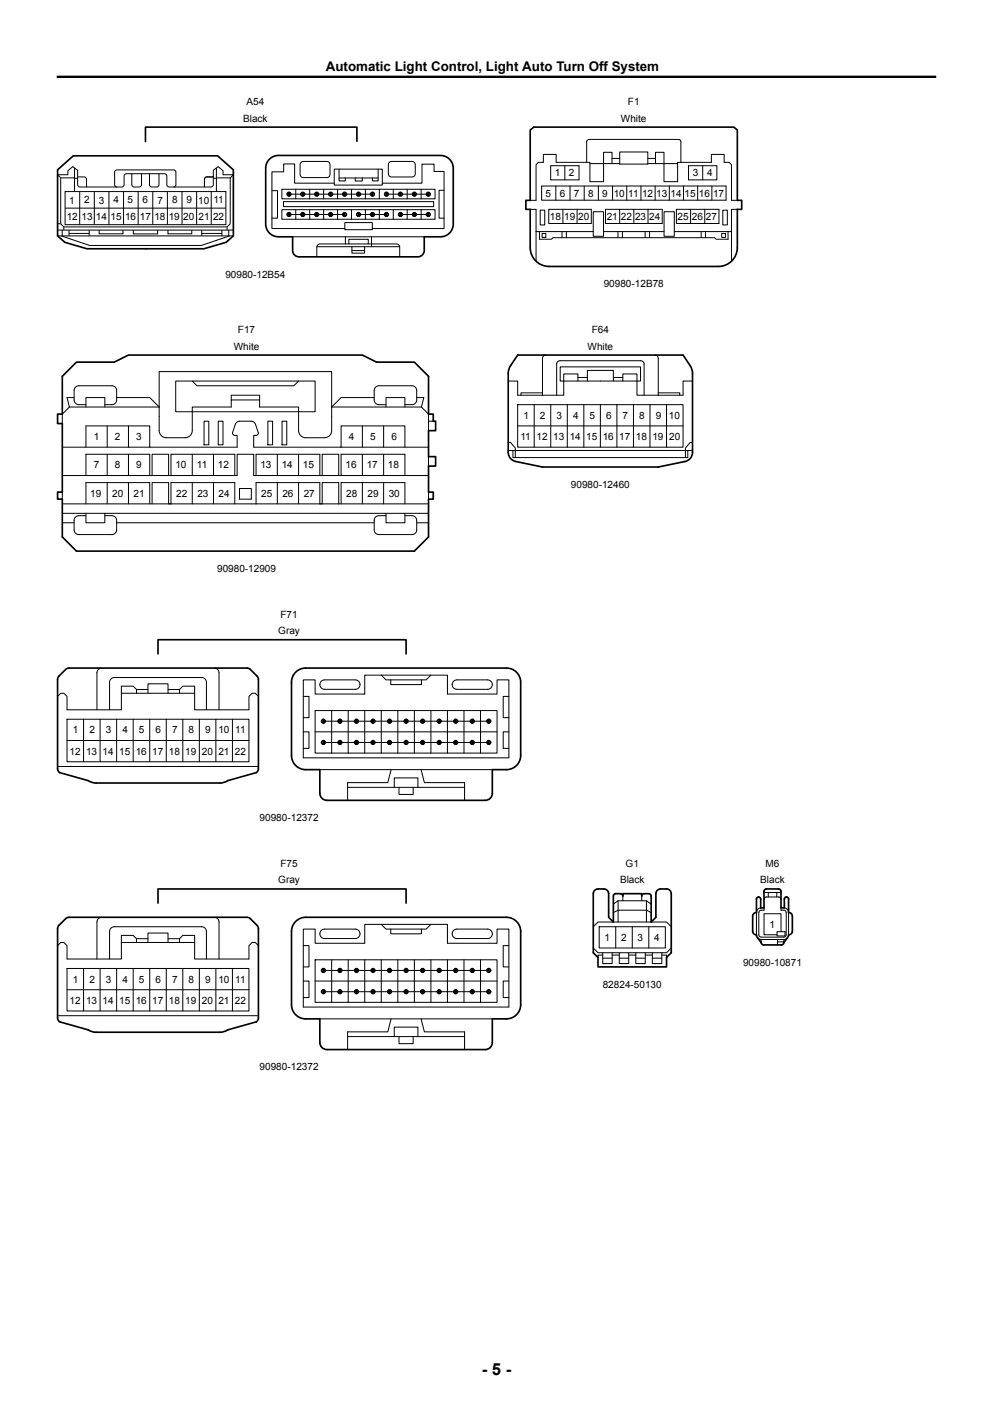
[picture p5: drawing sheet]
<svg xmlns="http://www.w3.org/2000/svg" width="210mm" height="297mm" viewBox="0 0 210 297" stroke-linecap="round" stroke-linejoin="round" font-family="sans-serif">
<g fill="none" stroke="#000" stroke-width=".21">
<path d="M12.8 37.6l-.6-.6h2.2v-.9l1-.9 1 .8v3.1l.3 .4 .2 .1 9.1-.1 .2-.4 .1-2.1 .4-.3 8.3 .1 .3 .4 .1 2.1 .4 .3h8.8l.4-.3 .1-.2v-3.1l1-.8 1.1 .9v.9h2.2l-.7 .6M12.8 37.6h3M12.8 37.6v9.7M15.8 35.5v5M15.8 37.7h.6M16.4 37.4h1.4l.4 .3 .1 1.9M24.7 39.6l-.2-.1-.3-.4v-2.7l.1-.2 .4-.3 12.3 .1 .2 .4v2.7l-.1 .2-.4 .3M27.9 36.7v2.4l.2 .4 .3 .1h1l.5-.3v-2.6M31.6 36.7v2.4l.3 .4 .2 .1h1l.5-.3v-2.6M45.1 37.4h-1.4l-.4 .3-.1 1.9M45.1 37.7h.7M45.8 37.6h2.9"/>
<path d="M45.8 35.5v5M48.7 37.6v9.7l-.7 .7M63.7 34.3l.4-.2h5a.67 .67 0 0 1 .7 .7v2.1a.67 .67 0 0 1-.7 .7h-5a.67 .67 0 0 1-.6-.7v-2.1zM70.7 35.8h10.2v3.4h-10.2zM70.7 38.7h-8.4v-4h-2.3v1.6h-2.5v12h15.4M71.7 35.8v2.5h1.3v-.7M71.7 37.6h8.3M75.1 37.6v.7h1.5v-.7M80 35.8v2.5h-1.2v-.7M80.9 38.7h8.3v-4h2.6v1.6h2.1v12h-15.2M82.3 34.3l.5-.2h4.3a.67 .67 0 0 1 .7 .7v2a.68 .68 0 0 1-.7 .6h-4.3a.67 .67 0 0 1-.7-.6v-2zM114.5 39.4h39v3h-39z"/>
<path d="M116.5 35.1h6v3h-6zM117.5 39.4v3M119.5 35.1v3M120.5 39.4v3M123.5 39.4v3M124.1 34.3v-4.3v-.3l.5-.2h18.9l.4 .2 .1 .3v4.3M124.8 34.6h6.3M126.5 39.4v3M129.4 34.6v-2.4h-1.8v6.2h-2.8v-4.1h-7.2v-1.6h-2.7v1.6h-1.1l-.4 .6v7.5h-1.3M129.4 33.5h1.7M129.5 39.4v3M131.1 32.1h5.9v2.6h-5.9z"/>
<path d="M132.5 39.4v3M135.5 39.4v3M137 34.6h6.3M137 33.5h1.6M138.5 39.4v3M141.5 39.4v3M144 34.3h-.7v4.1h-2.9v-6.2h-1.8v2.4M144 34.3h6.4v-1.6h2.7v1.6h1.1l.5 .6v7.5h1.2M144.5 39.4v3M145.6 35.1h6v3h-6zM147.5 39.4v3M148.6 35.1v3"/>
<path d="M150.5 39.4v3M12.2 48.7h37.2M12.2 49.9h37.2M12.2 47.3h.6M12.8 47.3l.7 .7M13 49.9l5.9 2h23.7l6-2M13.2 48.7v1.2M13.5 48h34.5M13.5 48v.7M13.8 40.5h34v7h-34zM13.8 44h34M14.6 48.7v1.2"/>
<path d="M14.6 49.4h4.3M16.9 40.5v7M18.9 48.7v1.2M19.9 40.5v7M21 48.7v.8h5v-.8M23 40.5v7M26.1 40.5v7M28.2 48.7v.8h5.1v-.8M29.2 40.5v7M32.3 40.5v7M35.4 40.5v7M35.5 48.7v.8h5.1v-.8"/>
<path d="M38.5 40.5v7M41.6 40.5v7M42.7 49.4h4.2M42.7 48.7v1.2M44.7 40.5v7M46.9 48.7v1.2M48 48v.7M48.4 48.7v1.2M57.5 40.3h1.2v5.8h-1.2M59.6 40h32.4v2.1h-32.4zM59.6 44.4h32.4v2h-32.4zM59.9 42.7h31.8v1h-31.8z"/>
<path d="M61 41.4v-.6h.2v.6M61 45.7v-.6h.2v.6M61.1 45.4h11.8M61.1 41.1h17.7M61.9 50.1h27.8M62.6 40v2.1M62.6 44.4v2M63.9 41.4v-.6h.2v.6M63.9 45.7v-.6h.2v.6M65.5 40v2.1M65.5 44.4v2M66.9 41.4v-.6h.2v.6"/>
<path d="M66.9 45.7v-.6h.2v.6M67 54.3v-2a.68 .68 0 0 1 .7-.7h16.2a.68 .68 0 0 1 .6 .7v2M67 52.2h17.5M68.4 40v2.1M68.4 44.4v2M69.8 41.4v-.6h.2v.6M69.8 45.7v-.6h.2v.6M71.4 40v2.1M71.4 44.4v2M72.8 41.4v-.6h.2v.6M72.8 45.7v-.6h.2v.6M72.9 47.1h5.8v1.5h-5.8z"/>
<path d="M73 50.1v1.5M73.8 51.6v-1h4.1v1M74.3 40v2.1M74.3 44.4v2M74.4 52.2v1.4h2.7v-1.4M74.4 53h2.7M75.7 41.4v-.6h.2v.6M75.7 45.7v-.6h.2v.6M75.8 45.4h5.9M77.3 40v2.1M77.3 44.4v2M78.6 50.1v2.1"/>
<path d="M78.7 41.4v-.6h.2v.6M78.7 45.7v-.6h.2v.6M80.2 40v2.1M80.2 44.4v2M81.6 41.4v-.6h.2v.6M81.6 45.7v-.6h.2v.6M81.7 41.1h8.9M83.2 40v2.1M83.2 44.4v2M84.6 41.4v-.6h.2v.6M84.6 45.7v-.6h.2v.6M84.7 45.4h5.9"/>
<path d="M86.1 40v2.1M86.1 44.4v2M87.5 41.4v-.6h.2v.6M87.5 45.7v-.6h.2v.6M89.1 40v2.1M89.1 44.4v2M90.5 41.4v-.6h.2v.6M90.5 45.7v-.6h.2v.6M93.9 40.3h-1.1v5.8h1.1M112.1 44.3h1.3v11M113.4 49h12.1M114.1 49v1.6h2.5l.3-.3h2.9"/>
<path d="M114.2 44.5h1v3.1h-1zM114.6 49.4h.8v.8h-.8zM116 44.3h9v3h-9zM118.9 49v1.3M119 44.3v3M119.8 49v1.3M122 44.3v3M125.5 44.8h2.1v5.2h-2.1zM127.6 49h12.8M128 44.3h12v3h-12zM130.7 49v1.3M131 44.3v3"/>
<path d="M131.6 49v1.3M134 44.3v3M136.4 49v1.3M137 44.3v3M137.4 49v1.3M140.4 44.8h2.2v5.2h-2.2zM142.6 49h12.1M143 44.3h9v3h-9zM146 44.3v3M148.3 49v1.3M149 44.3v3M149.2 49v1.3"/>
<path d="M152.6 49.4h.8v.8h-.8zM152.9 44.5h.9v3.1h-.9zM154 49v1.6h-2.6l-.3-.3h-31.3M155.9 44.3h-1.2v11M115.4 75.1a.7 .7 0 0 0-.7 .7v7.8M122.2 79.9h2M129.7 79.9h2M138.5 75.1a.7 .7 0 0 1 .7 .7v7.8M13.2 94.6h18.5M14.7 86.1l-1.5 1.5v2M15.7 84.1h-1.5l.5 2M18.2 85.6h-1.5a1 1 0 0 1-1-1v-2a1 1 0 0 1 1-1h7a1 1 0 0 1 1 1v2a1 1 0 0 1-1 1h-1.5"/>
<path d="M18.2 94.6v-4.5h13.5v4.5h18.5v-2.5l-.8-.1-.2-.4 .6-1.8a.98 .98 0 0 1 .9-.7h2.4a.98 .98 0 0 1 .9 .7l.6 1.8-.2 .4-.7 .1v2.5h36.9M18.2 86.1v-2h4v2M22.7 90.1v4.5M22.7 96.1v4.5M24.7 84.1h7l2 2h-19M27.2 90.1v4.5M27.2 96.1v4.5M40.7 87.1v4a1.5 1.5 0 0 1-1.5 1.5h-4a1.5 1.5 0 0 1-1.5-1.5v-12.5h36.4v12.5a1.5 1.5 0 0 1-1.5 1.5h-4a1.5 1.5 0 0 1-1.5-1.5v-4M40.7 80.6l1 1h20.4l1-1M40.7 87.1h-3.5v-6.5h29.4v6.5h-3.5M40.7 87.1v-1h8.2v-1.5h6v1.5h8.2v1M40.7 96.1v4.5"/>
<path d="M40.7 87.1h22.4M43.2 89.1h1v5h-1zM45.2 96.1v4.5M46.2 89.1h1v5h-1zM48.9 84.6v-1h6v1M56.6 89.1h1v5h-1zM58.6 96.1v4.5M59.6 89.1h1v5h-1zM63.1 96.1v4.5M72.1 94.6v-4.5h13.5v4.5M76.6 90.1v4.5M76.6 96.1v4.5"/>
<path d="M79.1 84.1h-7l-2 2h19M81.1 90.1v4.5M81.1 96.1v4.5M81.6 85.6h-1.5a1 1 0 0 1-1-1v-2a1 1 0 0 1 1-1h7a1 1 0 0 1 1 1v2a1 1 0 0 1-1 1h-1.5M81.6 86.1v-2h4v2M88.1 84.1h1.5l-.5 2M89.1 86.1l1.5 1.5v3.5M90.6 96.6v2M90.6 89.1h1M107.5 80.6h2v3h5.2M107.5 93.6h.5l1 1.2v2M107.5 95.3h39"/>
<path d="M108.5 95.3v1.5h37v-1.5M109.5 85.6h35v9h-35zM109.5 90.1h35M113 85.6v9M114.7 83.1h-4.5v.5M116.5 85.6v9M117.7 83.6v-6.6a.7 .7 0 0 1 .7-.7h17.1a.7 .7 0 0 1 .7 .7v6.6M119.2 80.6v-1.5h3v1.5M119.2 80.6h-.7v-3h17v3h-.8M119.2 80.6v3h-4.5M119.2 80.6h15.5M120 85.6v9"/>
<path d="M123.5 85.6v9M124.2 80.6v-2.2h5.5v2.2M127 85.6v9M130.5 85.6v9M131.7 80.6v-1.5h3v1.5M134 85.6v9M134.7 80.6v3h4.5M137.5 85.6v9M139.2 83.1h4.6v.5M141 85.6v9M146.5 80.6h-2v3h-5.3M146.5 93.6h-.5l-1 1.2v2"/>
<path d="M13.2 100.6h37v-4.5h3.5v4.5h36.9M13.2 104.1v1.5M13.2 106.6h77.4M13.2 108.6h77.4M13.2 110.6h2.5M18.2 109.1h-1.5a1 1 0 0 0-1 1v2a1 1 0 0 0 1 1h7a1 1 0 0 0 1-1v-2a1 1 0 0 0-1-1h-1.5M18.2 108.6v2h4v-2M18.2 100.6v-4.5h13.5v4.5M18.2 106.6v-4.5h13.5v4.5M22.7 102.1v4.5M24.7 110.6h54.4M27.2 102.1v4.5"/>
<path d="M32.2 100.6v-4.5h3.5v4.5M32.2 106.6v-4.5h3.5v4.5M36.2 100.6v-4.5h13.5v4.5M36.2 106.6v-4.5h13.5v4.5M40.7 102.1v4.5M45.2 102.1v4.5M50.7 103.3h2.5v2.3h-2.5zM54.1 100.6v-4.5h13.5v4.5M54.1 106.6v-4.5h13.5v4.5M58.6 102.1v4.5M63.1 102.1v4.5M68.1 100.6v-4.5h3.5v4.5"/>
<path d="M68.1 106.6v-4.5h3.5v4.5M72.1 100.6v-4.5h13.5v4.5M72.1 106.6v-4.5h13.5v4.5M76.6 102.1v4.5M81.1 102.1v4.5M81.6 109.1h-1.5a1 1 0 0 0-1 1v2a1 1 0 0 0 1 1h7a1 1 0 0 0 1-1v-2a1 1 0 0 0-1-1h-1.5M81.6 108.6v2h4v-2M88.1 110.6h2.5M90.6 104.1v1.5M12.2 147.3l.6-.6h.7l.7 .6v2.8h11.5v-3.4h15.5v3.4h11.5v-2.8l.6-.6h.7l.6 .6M14.2 152.1h38.5v9h-38.5zM14.2 156.6h38.5"/>
<path d="M17.7 152.1v9M21.2 152.1v9M21.5 141.3a1 1 0 0 0-1 1v7.8M23.2 150.1v-5.8a1 1 0 0 1 1-1h18.5a1 1 0 0 1 1 1v5.8M24.7 152.1v9M28.2 152.1v9M28.9 146.7v-.8l-.7-.7h-2.5v1.5M28.9 145.9h2.4M31.3 146.7v-2h4.2v2M31.7 152.1v9M35.2 152.1v9M35.5 145.9h2.5"/>
<path d="M38 146.7v-.8l.7-.7h2.5v1.5M38.7 152.1v9M42.2 152.1v9M45.3 141.3a1 1 0 0 1 1 1v7.8M45.7 152.1v9M49.2 152.1v9M64.1 143.8h2.5v3h10.5v-4h17.5v4h10.5v-3h2.5v16.5h-43.5zM64.1 147.3h1.2v4.5h-1.2M64.1 154.8h1.2v3.5h-1.2M66.6 150.3h38.5v9h-38.5zM66.6 154.8h38.5M67.9 144.1l.7-.3h6.5a1 1 0 0 1 1 1 1 1 0 0 1-1 1h-6.5a1 1 0 0 1-.9-.6 1 1 0 0 1 .2-1.1z"/>
<path d="M68.3 152.9v-.7h.2v.7M68.3 157.4v-.7h.2v.7M68.4 152.6h35M68.4 157.1h35M70.1 150.3v9M71.8 152.9v-.7h.2v.7M71.8 157.4v-.7h.2v.7M73.6 150.3v9M75.3 152.9v-.7h.2v.7M75.3 157.4v-.7h.2v.7M77.1 150.3v9M78.8 152.9v-.7h.2v.7"/>
<path d="M78.8 157.4v-.7h.2v.7M80.6 142.8l1 1h8.5l1-1M80.6 150.3v9M82.3 152.9v-.7h.2v.7M82.3 157.4v-.7h.2v.7M82.6 143.8v1h6.5v-1M84.1 150.3v9M85.8 152.9v-.7h.2v.7M85.8 157.4v-.7h.2v.7M87.6 150.3v9M89.3 152.9v-.7h.2v.7M89.3 157.4v-.7h.2v.7"/>
<path d="M91.1 150.3v9M92.8 152.9v-.7h.2v.7M92.8 157.4v-.7h.2v.7M94.6 150.3v9M95.9 144.1l.7-.3h6.5a1 1 0 0 1 1 1 1 1 0 0 1-1 1h-6.5a1 1 0 0 1-.9-.6 1 1 0 0 1 .2-1.1zM96.3 152.9v-.7h.2v.7M96.3 157.4v-.7h.2v.7M98.1 150.3v9M99.8 152.9v-.7h.2v.7M99.8 157.4v-.7h.2v.7M100.3 157.1a.45 .45 0 0 1-.6 .4 .45 .45 0 0 1-.2-.7 .45 .45 0 0 1 .8 0v.3M100.3 152.6a.45 .45 0 0 0-.6-.5 .45 .45 0 0 0-.2 .8 .45 .45 0 0 0 .8-.1v-.2"/>
<path d="M101.6 150.3v9M103.3 152.9v-.7h.2v.7M103.3 157.4v-.7h.2v.7M107.6 147.3h-1.2v4.5h1.2M107.6 154.8h-1.2v3.5h1.2M12.2 162.1h42.4M67.6 162.8h36.5M73.5 166.6h24.7M82.7 162.8l-.7 2.8h-8.5v3.7M83.4 166.6v-2h5v2M84.4 166.6v1.5h3v-1.5M89.1 162.8l.7 2.8h8.4v3.7"/>
<path d="M21.5 194a1 1 0 0 0-1 1v7.9M28.9 199.4v-.8l-.7-.7h-2.5v1.5M28.9 198.6h2.4M31.3 199.4v-2h4.2v2M35.5 198.6h2.5M38 199.4v-.8l.7-.7h2.5v1.5M45.3 194a1 1 0 0 1 1 1v7.9M64.1 196.5h2.5v3h10.5v-4h17.5v4h10.5v-3h2.5v16.5h-43.5zM67.9 196.8l.7-.3h6.5a1 1 0 0 1 1 1 1 1 0 0 1-1 1h-6.5a1 1 0 0 1-.9-.6 1 1 0 0 1 .2-1.1zM80.6 195.5l1 1h8.5l1-1M82.6 196.5v1h6.5v-1M95.9 196.8l.7-.3h6.5a1 1 0 0 1 1 1 1 1 0 0 1-1 1h-6.5a1 1 0 0 1-.9-.6 1 1 0 0 1 .2-1.1z"/>
<path d="M125.5 196l1-1h14.5l1 1M126.7 196h14v4.5h-14zM129.7 191.2l1-.7h6l1 .7M129.7 193l1-.5h6l1 .5M130.2 196v4.5M130.7 190.5v4.5M131.7 189.5v1M133.7 196v4.5M135.7 189.5v1M136.7 190.5v4.5M137.2 196v4.5M160.3 198.4l.7 .3"/>
<path d="M160.9 192a.99 .99 0 0 0-.9 1v4.7M161 198.7h4.8M161 198.7v.7M161.6 192v.5l-.9 .1-.2 .4v5l.5 .2h4.8l.4-.2 .1-.3v-4.7l-.3-.4-.8-.1v-.5M161.6 188.8h3.6M162.5 188.8v.9M164.3 188.8v.9M164.3 197.1h1.7v.9h-1.7zM164.4 198.7v1.2M164.4 199.2h1.4M165.2 190.2l-.3-.4-.2-.1h-2.6l-.5 .3v.2M165.2 197.1v-3.8h-3.6v4.4h2.7"/>
<path d="M165.8 198.7v.7M165.9 192a.99 .99 0 0 1 .9 1v4.7M166.5 198.4l-.7 .3M12.2 200l.6-.6h.7l.7 .6v2.9h11.5v-3.5h15.5v3.5h11.5v-2.9l.6-.6h.7l.6 .6M12.2 214.9h42.4M14.2 204.9h38.5v9h-38.5zM14.2 209.4h38.5M17.7 204.9v9M21.2 204.9v9M23.2 202.9v-5.9a1 1 0 0 1 1-1h18.5a1 1 0 0 1 1 1v5.9M24.7 204.9v9M28.2 204.9v9"/>
<path d="M31.7 204.9v9M35.2 204.9v9M38.7 204.9v9M42.2 204.9v9M45.7 204.9v9M49.2 204.9v9M64.1 200h1.2v4.5h-1.2M64.1 207.5h1.2v3.5h-1.2M66.6 203h38.5v9h-38.5zM66.6 207.5h38.5M67.6 215.5h36.5M68.3 205.6v-.6h.2v.6"/>
<path d="M68.3 210.1v-.6h.2v.6M68.4 205.3h35M68.4 209.8h35M70.1 203v9M71.8 205.6v-.6h.2v.6M71.8 210.1v-.6h.2v.6M73.5 219.3h24.7M73.6 203v9M75.3 205.6v-.6h.2v.6M75.3 210.1v-.6h.2v.6M77.1 203v9M78.8 205.6v-.6h.2v.6"/>
<path d="M78.8 210.1v-.6h.2v.6M80.6 203v9M82.3 205.6v-.6h.2v.6M82.3 210.1v-.6h.2v.6M82.7 215.5l-.7 2.8h-8.5v3.7M83.4 219.3v-2h5v2M84.1 203v9M84.4 219.3v1.5h3v-1.5M85.8 205.6v-.6h.2v.6M85.8 210.1v-.6h.2v.6M87.6 203v9M89.1 215.5l.7 2.8h8.4v3.7"/>
<path d="M89.3 205.6v-.6h.2v.6M89.3 210.1v-.6h.2v.6M91.1 203v9M92.8 205.6v-.6h.2v.6M92.8 210.1v-.6h.2v.6M94.6 203v9M96.3 205.6v-.6h.2v.6M96.3 210.1v-.6h.2v.6M98.1 203v9M99.8 205.6v-.6h.2v.6M99.8 210.1v-.6h.2v.6M100.3 209.8a.45 .45 0 0 1-.6 .4 .45 .45 0 0 1-.2-.7 .45 .45 0 0 1 .8 .1v.2"/>
<path d="M100.3 205.3a.45 .45 0 0 0-.6-.4 .45 .45 0 0 0-.2 .7 .45 .45 0 0 0 .8-.1v-.2M101.6 203v9M103.3 205.6v-.6h.2v.6M103.3 210.1v-.6h.2v.6M107.6 200h-1.2v4.5h1.2M107.6 207.5h-1.2v3.5h1.2M125.5 200.5l1 1h14.5l1-1M127.5 202h-1v.5M127.5 201.5v2.3h2v-2.3M127.5 202.7h2M129.5 202h1.5M131 201.5v2.3h2v-2.3"/>
<path d="M131 202.7h2M133 202h1.5M134.5 201.5v2.3h2v-2.3M134.5 202.7h2M136.5 202h1.5M138 201.5v2.3h2v-2.3M138 202.7h2M140 202h1v.5"/>
<circle cx="61.1" cy="45.4" r=".45"/>
<circle cx="61.1" cy="41.1" r=".45"/>
<circle cx="61.1" cy="41.1" r=".35"/>
<circle cx="61.1" cy="45.4" r=".35"/>
<circle cx="64" cy="45.4" r=".45"/>
<circle cx="64" cy="41.1" r=".45"/>
<circle cx="64" cy="45.4" r=".35"/>
<circle cx="64" cy="41.1" r=".35"/>
<circle cx="67" cy="45.4" r=".45"/>
<circle cx="67" cy="41.1" r=".45"/>
<circle cx="67" cy="45.4" r=".35"/>
<circle cx="67" cy="41.1" r=".35"/>
<circle cx="69.9" cy="45.4" r=".45"/>
<circle cx="69.9" cy="41.1" r=".45"/>
<circle cx="69.9" cy="41.1" r=".35"/>
<circle cx="69.9" cy="45.4" r=".35"/>
<circle cx="72.9" cy="45.4" r=".45"/>
<circle cx="72.9" cy="41.1" r=".45"/>
<circle cx="72.9" cy="41.1" r=".35"/>
<circle cx="72.9" cy="45.4" r=".35"/>
<circle cx="75.8" cy="45.4" r=".45"/>
<circle cx="75.8" cy="41.1" r=".45"/>
<circle cx="75.8" cy="41.1" r=".35"/>
<circle cx="75.8" cy="45.4" r=".35"/>
<circle cx="78.8" cy="45.4" r=".45"/>
<circle cx="78.8" cy="41.1" r=".45"/>
<circle cx="78.8" cy="41.1" r=".35"/>
<circle cx="78.8" cy="45.4" r=".35"/>
<circle cx="81.7" cy="41.1" r=".35"/>
<circle cx="81.7" cy="45.4" r=".35"/>
<circle cx="81.7" cy="45.4" r=".45"/>
<circle cx="81.7" cy="41.1" r=".45"/>
<circle cx="84.7" cy="45.4" r=".45"/>
<circle cx="84.7" cy="41.1" r=".45"/>
<circle cx="84.7" cy="41.1" r=".35"/>
<circle cx="84.7" cy="45.4" r=".35"/>
<circle cx="87.6" cy="45.4" r=".45"/>
<circle cx="87.6" cy="41.1" r=".45"/>
<circle cx="87.6" cy="41.1" r=".35"/>
<circle cx="87.6" cy="45.4" r=".35"/>
<circle cx="90.6" cy="45.4" r=".35"/>
<circle cx="90.6" cy="41.1" r=".35"/>
<circle cx="90.6" cy="45.4" r=".45"/>
<circle cx="90.6" cy="41.1" r=".45"/>
<circle cx="68.4" cy="157.1" r=".45"/>
<circle cx="68.4" cy="157.1" r=".34"/>
<circle cx="68.4" cy="152.6" r=".45"/>
<circle cx="68.4" cy="152.6" r=".34"/>
<circle cx="71.9" cy="157.1" r=".45"/>
<circle cx="71.9" cy="157.1" r=".34"/>
<circle cx="71.9" cy="152.6" r=".45"/>
<circle cx="71.9" cy="152.6" r=".34"/>
<circle cx="75.4" cy="157.1" r=".45"/>
<circle cx="75.4" cy="157.1" r=".34"/>
<circle cx="75.4" cy="152.6" r=".45"/>
<circle cx="75.4" cy="152.6" r=".34"/>
<circle cx="78.9" cy="157.1" r=".45"/>
<circle cx="78.9" cy="157.1" r=".34"/>
<circle cx="78.9" cy="152.6" r=".45"/>
<circle cx="78.9" cy="152.6" r=".34"/>
<circle cx="82.4" cy="157.1" r=".45"/>
<circle cx="82.4" cy="157.1" r=".34"/>
<circle cx="82.4" cy="152.6" r=".45"/>
<circle cx="82.4" cy="152.6" r=".34"/>
<circle cx="85.9" cy="157.1" r=".45"/>
<circle cx="85.9" cy="157.1" r=".34"/>
<circle cx="85.9" cy="152.6" r=".45"/>
<circle cx="85.9" cy="152.6" r=".34"/>
<circle cx="89.4" cy="157.1" r=".45"/>
<circle cx="89.4" cy="157.1" r=".34"/>
<circle cx="89.4" cy="152.6" r=".45"/>
<circle cx="89.4" cy="152.6" r=".34"/>
<circle cx="92.9" cy="157.1" r=".45"/>
<circle cx="92.9" cy="157.1" r=".34"/>
<circle cx="92.9" cy="152.6" r=".45"/>
<circle cx="92.9" cy="152.6" r=".34"/>
<circle cx="96.4" cy="157.1" r=".45"/>
<circle cx="96.4" cy="157.1" r=".34"/>
<circle cx="96.4" cy="152.6" r=".45"/>
<circle cx="96.4" cy="152.6" r=".34"/>
<circle cx="99.9" cy="157.1" r=".34"/>
<circle cx="99.9" cy="152.6" r=".34"/>
<circle cx="103.4" cy="157.1" r=".45"/>
<circle cx="103.4" cy="157.1" r=".34"/>
<circle cx="103.4" cy="152.6" r=".45"/>
<circle cx="103.4" cy="152.6" r=".34"/>
<circle cx="68.4" cy="209.8" r=".45"/>
<circle cx="68.4" cy="209.8" r=".34"/>
<circle cx="68.4" cy="205.3" r=".45"/>
<circle cx="68.4" cy="205.3" r=".34"/>
<circle cx="71.9" cy="209.8" r=".45"/>
<circle cx="71.9" cy="209.8" r=".34"/>
<circle cx="71.9" cy="205.3" r=".45"/>
<circle cx="71.9" cy="205.3" r=".34"/>
<circle cx="75.4" cy="209.8" r=".45"/>
<circle cx="75.4" cy="209.8" r=".34"/>
<circle cx="75.4" cy="205.3" r=".45"/>
<circle cx="75.4" cy="205.3" r=".34"/>
<circle cx="78.9" cy="209.8" r=".45"/>
<circle cx="78.9" cy="209.8" r=".34"/>
<circle cx="78.9" cy="205.3" r=".45"/>
<circle cx="78.9" cy="205.3" r=".34"/>
<circle cx="82.4" cy="209.8" r=".45"/>
<circle cx="82.4" cy="209.8" r=".34"/>
<circle cx="82.4" cy="205.3" r=".45"/>
<circle cx="82.4" cy="205.3" r=".34"/>
<circle cx="85.9" cy="209.8" r=".45"/>
<circle cx="85.9" cy="209.8" r=".34"/>
<circle cx="85.9" cy="205.3" r=".45"/>
<circle cx="85.9" cy="205.3" r=".34"/>
<circle cx="89.4" cy="209.8" r=".45"/>
<circle cx="89.4" cy="209.8" r=".34"/>
<circle cx="89.4" cy="205.3" r=".45"/>
<circle cx="89.4" cy="205.3" r=".34"/>
<circle cx="92.9" cy="209.8" r=".45"/>
<circle cx="92.9" cy="209.8" r=".34"/>
<circle cx="92.9" cy="205.3" r=".45"/>
<circle cx="92.9" cy="205.3" r=".34"/>
<circle cx="96.4" cy="209.8" r=".45"/>
<circle cx="96.4" cy="209.8" r=".34"/>
<circle cx="96.4" cy="205.3" r=".45"/>
<circle cx="96.4" cy="205.3" r=".34"/>
<circle cx="99.9" cy="209.8" r=".34"/>
<circle cx="99.9" cy="205.3" r=".34"/>
<circle cx="103.4" cy="209.8" r=".45"/>
<circle cx="103.4" cy="209.8" r=".34"/>
<circle cx="103.4" cy="205.3" r=".45"/>
<circle cx="103.4" cy="205.3" r=".34"/>
</g>
<g fill="none" stroke="#000" stroke-width=".35">
<path d="M12.2 35.9l3.3-2.9h30.5l3.4 2.9v14l-1.6 1.4-4.7 1.3h-24.7l-4.7-1.3-1.5-1.4zM57.2 33.5l1.1-.5 .6-.1h34.3a2.7 2.7 0 0 1 2.7 2.7v11.8a2.7 2.7 0 0 1-2.7 2.7h-3.5v2.9a1.35 1.35 0 0 1-1.3 1.3h-25.2a1.35 1.35 0 0 1-1.3-1.3v-2.9h-3a2.7 2.7 0 0 1-2.7-2.7v-11.8a2.7 2.7 0 0 1 1-2.1zM75.5 29.9v-3h-44.7v3.1M112.1 27.5l.8-.6h42.3l.7 .6v14.9h1v1.9h-1v8.1a4 4 0 0 1-4 4h-35.8a4 4 0 0 1-4-4v-8.1h-.9v-1.9h.9zM16.2 76.6h8l3-1.5h49.4l3 1.5h8l3 3v8h1v1.5h.5v2h-1.5v5.5h1.5v2h-1.5v5.5h1v1.5h-1v8l-3 3h-71.4l-3-3v-8h-1v-1.5h1v-14.5h-1v-2h1v-8zM109.1 97.6a1.98 1.98 0 0 1-1.6-1.9v-17l.3-1 1.7-2.6h35l1.6 2.6 .3 1 .1 17a1.98 1.98 0 0 1-1.6 1.9l-5.7 1.2h-24.5l-5.6-1.2M33.4 138.3v-3h52.5v3M13.9 141.6l.7-.3h37.6l.5 .2 1.7 1.5 .2 .7v18.9l-.1 .5-.3 .3-6 1.7-1 .5h-.7h-26.5l-7.4-2.2-.3-.3-.1-.5v-18.9l.3-.7zM62.3 142.4a2.99 2.99 0 0 1 2.3-1.1h42.5a3 3 0 0 1 3 3v15.5a3 3 0 0 1-3 3h-3v5a1.5 1.5 0 0 1-1.5 1.5h-33.5a1.5 1.5 0 0 1-1.5-1.5v-5h-3a3 3 0 0 1-3-3v-15.5l.1-.7zM13.9 194.3l.7-.3h37.6l.5 .2 1.7 1.5 .2 .8v18.8l-.1 .5-.3 .4-6 1.7-1 .4-.7 .1-26.5-.1-7.4-2.1-.3-.4-.1-.5v-18.8l.3-.8zM33.4 191v-3h52.5v3M62.3 195.2a2.99 2.99 0 0 1 2.3-1.2h42.5a3 3 0 0 1 3 3v15.5a3 3 0 0 1-3 3h-3v5a1.5 1.5 0 0 1-1.5 1.5h-33.5a1.5 1.5 0 0 1-1.5-1.5v-5h-3a3 3 0 0 1-3-3v-15.5l.1-.6z"/>
<path d="M125.8 188.3a2.16 2.16 0 0 1 2.8 .4l.1 5.3 1 1v-5.5l.3-.4 1.2-.1 .3 .1 .2 .4v-.5h4v.5l.1-.2 .4-.3 1.3 .1 .2 .4v5.5l1-1v-5a1 1 0 0 1 1-1h1.3a1 1 0 0 1 1 1v12.5l-1 1v2h-14.5v-2l-1-1v-12.5zM161.6 188.3l.5-.3h2.6l.4 .3 .1 3.7h.7v-1.8a.45 .45 0 0 1 .4-.5 .45 .45 0 0 1 .5 .5v2.8a.75 .75 0 0 1 .8 .8v3.2a.75 .75 0 0 1-.8 .7 2.53 2.53 0 0 1-1 1.7l-.1 .2-.4 .3h-3.8l-.3-.1-.2-.4a2.52 2.52 0 0 1-1-1.7h-.1a.75 .75 0 0 1-.7-.7v-3.2a.75 .75 0 0 1 .8-.8v-2.8a.45 .45 0 0 1 .4-.5 .45 .45 0 0 1 .5 .5v1.8h.7z"/>
</g>
<path d="M12 16.3h186" fill="none" stroke="#000" stroke-width=".5"/>
<text font-size="3.5" x="101.9" y="290.9">- 5 -</text>
<text font-size="2.8" x="68.9" y="15.1">Automatic Light Control, Light Auto Turn Off System</text>
<g font-size="2.1">
<text x="52.1" y="22.2">A54</text>
<text x="132.8" y="22.2">F1</text>
<text x="51.4" y="25.7">Black</text>
<text x="131.3" y="25.7">White</text>
<text x="115.4" y="41.6">5</text>
<text x="117.3" y="37.3">1</text>
<text x="118.4" y="41.6">6</text>
<text x="120.3" y="37.3">2</text>
<text x="121.4" y="41.6">7</text>
<text x="124.4" y="41.6">8</text>
<text x="127.4" y="41.6">9</text>
<text x="129.8" y="41.6">10</text>
<text x="132.9" y="41.6">11</text>
<text x="135.8" y="41.6">12</text>
<text x="138.8" y="41.6">13</text>
<text x="141.8" y="41.6">14</text>
<text x="144.8" y="41.6">15</text>
<text x="146.5" y="37.3">3</text>
<text x="147.8" y="41.6">16</text>
<text x="149.5" y="37.3">4</text>
<text x="150.8" y="41.6">17</text>
<text x="14.1" y="46.5">12</text>
<text x="14.6" y="43.1">1</text>
<text x="17.2" y="46.5">13</text>
<text x="17.8" y="43">2</text>
<text x="20.3" y="46.5">14</text>
<text x="20.9" y="43.1">3</text>
<text x="23.4" y="46.5">15</text>
<text x="24" y="43">4</text>
<text x="26.4" y="46.5">16</text>
<text x="27" y="43">5</text>
<text x="29.6" y="46.5">17</text>
<text x="30.1" y="43">6</text>
<text x="32.6" y="46.5">18</text>
<text x="33.3" y="43.1">7</text>
<text x="35.7" y="46.5">19</text>
<text x="36.4" y="43">8</text>
<text x="38.7" y="46.5">20</text>
<text x="39.4" y="43">9</text>
<text x="41.9" y="43.1">10</text>
<text x="42" y="46.5">21</text>
<text x="45.1" y="46.5">22</text>
<text x="45.1" y="43">11</text>
<text x="116.3" y="46.5">18</text>
<text x="119.3" y="46.5">19</text>
<text x="122.3" y="46.5">20</text>
<text x="128.3" y="46.5">21</text>
<text x="131.3" y="46.5">22</text>
<text x="134.3" y="46.5">23</text>
<text x="137.3" y="46.5">24</text>
<text x="143.3" y="46.5">25</text>
<text x="146.3" y="46.5">26</text>
<text x="149.3" y="46.5">27</text>
<text x="47.7" y="58.7">90980-12B54</text>
<text x="127.7" y="60.7">90980-12B78</text>
<text x="50.3" y="70.4">F17</text>
<text x="125.1" y="70.4">F64</text>
<text x="49.4" y="74">White</text>
<text x="124.3" y="74">White</text>
<text x="110.7" y="88.7">1</text>
<text x="114.2" y="88.7">2</text>
<text x="117.7" y="88.7">3</text>
<text x="121.2" y="88.7">4</text>
<text x="124.7" y="88.7">5</text>
<text x="128.2" y="88.7">6</text>
<text x="131.7" y="88.7">7</text>
<text x="135.2" y="88.7">8</text>
<text x="138.7" y="88.7">9</text>
<text x="141.5" y="88.7">10</text>
<text x="19.8" y="93">1</text>
<text x="24.3" y="93">2</text>
<text x="28.8" y="93">3</text>
<text x="73.8" y="93">4</text>
<text x="78.3" y="93">5</text>
<text x="82.8" y="93">6</text>
<text x="110.1" y="93.2">11</text>
<text x="113.5" y="93.2">12</text>
<text x="117" y="93.2">13</text>
<text x="120.5" y="93.2">14</text>
<text x="124" y="93.2">15</text>
<text x="127.5" y="93.2">16</text>
<text x="131" y="93.2">17</text>
<text x="134.5" y="93.2">18</text>
<text x="138" y="93.2">19</text>
<text x="141.5" y="93.2">20</text>
<text x="19.8" y="99">7</text>
<text x="24.3" y="99">8</text>
<text x="28.8" y="99">9</text>
<text x="37.1" y="99">10</text>
<text x="41.7" y="99">11</text>
<text x="46.1" y="99">12</text>
<text x="55.1" y="99">13</text>
<text x="59.6" y="99">14</text>
<text x="64.1" y="99">15</text>
<text x="73.1" y="99">16</text>
<text x="77.6" y="99">17</text>
<text x="82.1" y="99">18</text>
<text x="19.1" y="105">19</text>
<text x="23.8" y="105">20</text>
<text x="28.2" y="105">21</text>
<text x="37.2" y="105">22</text>
<text x="41.7" y="105">23</text>
<text x="46.2" y="105">24</text>
<text x="55.2" y="105">25</text>
<text x="59.7" y="105">26</text>
<text x="64.2" y="105">27</text>
<text x="73.2" y="105">28</text>
<text x="77.7" y="105">29</text>
<text x="82.2" y="105">30</text>
<text x="120.7" y="103.2">90980-12460</text>
<text x="45.9" y="121">90980-12909</text>
<text x="59.3" y="130.6">F71</text>
<text x="58.9" y="134.2">Gray</text>
<text x="15.4" y="155.1">1</text>
<text x="18.9" y="155.1">2</text>
<text x="22.4" y="155.1">3</text>
<text x="25.9" y="155.1">4</text>
<text x="29.4" y="155.1">5</text>
<text x="32.9" y="155.1">6</text>
<text x="36.4" y="155.1">7</text>
<text x="39.9" y="155.1">8</text>
<text x="43.4" y="155.1">9</text>
<text x="46.2" y="155.1">10</text>
<text x="49.8" y="155.1">11</text>
<text x="14.7" y="159.6">12</text>
<text x="18.2" y="159.6">13</text>
<text x="21.7" y="159.6">14</text>
<text x="25.2" y="159.6">15</text>
<text x="28.7" y="159.6">16</text>
<text x="32.2" y="159.6">17</text>
<text x="35.7" y="159.6">18</text>
<text x="39.2" y="159.6">19</text>
<text x="42.7" y="159.6">20</text>
<text x="46.2" y="159.6">21</text>
<text x="49.7" y="159.6">22</text>
<text x="54.9" y="173.7">90980-12372</text>
<text x="59.3" y="183.4">F75</text>
<text x="132.3" y="183.4">G1</text>
<text x="161.9" y="183.4">M6</text>
<text x="58.9" y="186.9">Gray</text>
<text x="131.1" y="186.9">Black</text>
<text x="160.8" y="186.9">Black</text>
<text x="162.7" y="196.3">1</text>
<text x="127.8" y="199.1">1</text>
<text x="131.3" y="199.1">2</text>
<text x="134.8" y="199.1">3</text>
<text x="138.3" y="199.1">4</text>
<text x="15.4" y="207.9">1</text>
<text x="18.9" y="207.9">2</text>
<text x="22.4" y="207.9">3</text>
<text x="25.9" y="207.9">4</text>
<text x="29.4" y="207.9">5</text>
<text x="32.9" y="207.9">6</text>
<text x="36.4" y="207.9">7</text>
<text x="39.9" y="207.9">8</text>
<text x="43.4" y="207.9">9</text>
<text x="46.2" y="207.9">10</text>
<text x="49.8" y="207.9">11</text>
<text x="127.5" y="208.9">82824-50130</text>
<text x="157.1" y="204.3">90980-10871</text>
<text x="14.7" y="212.4">12</text>
<text x="18.2" y="212.4">13</text>
<text x="21.7" y="212.4">14</text>
<text x="25.2" y="212.4">15</text>
<text x="28.7" y="212.4">16</text>
<text x="32.2" y="212.4">17</text>
<text x="35.7" y="212.4">18</text>
<text x="39.2" y="212.4">19</text>
<text x="42.7" y="212.4">20</text>
<text x="46.2" y="212.4">21</text>
<text x="49.7" y="212.4">22</text>
<text x="54.9" y="226.4">90980-12372</text>
</g>
</svg>
